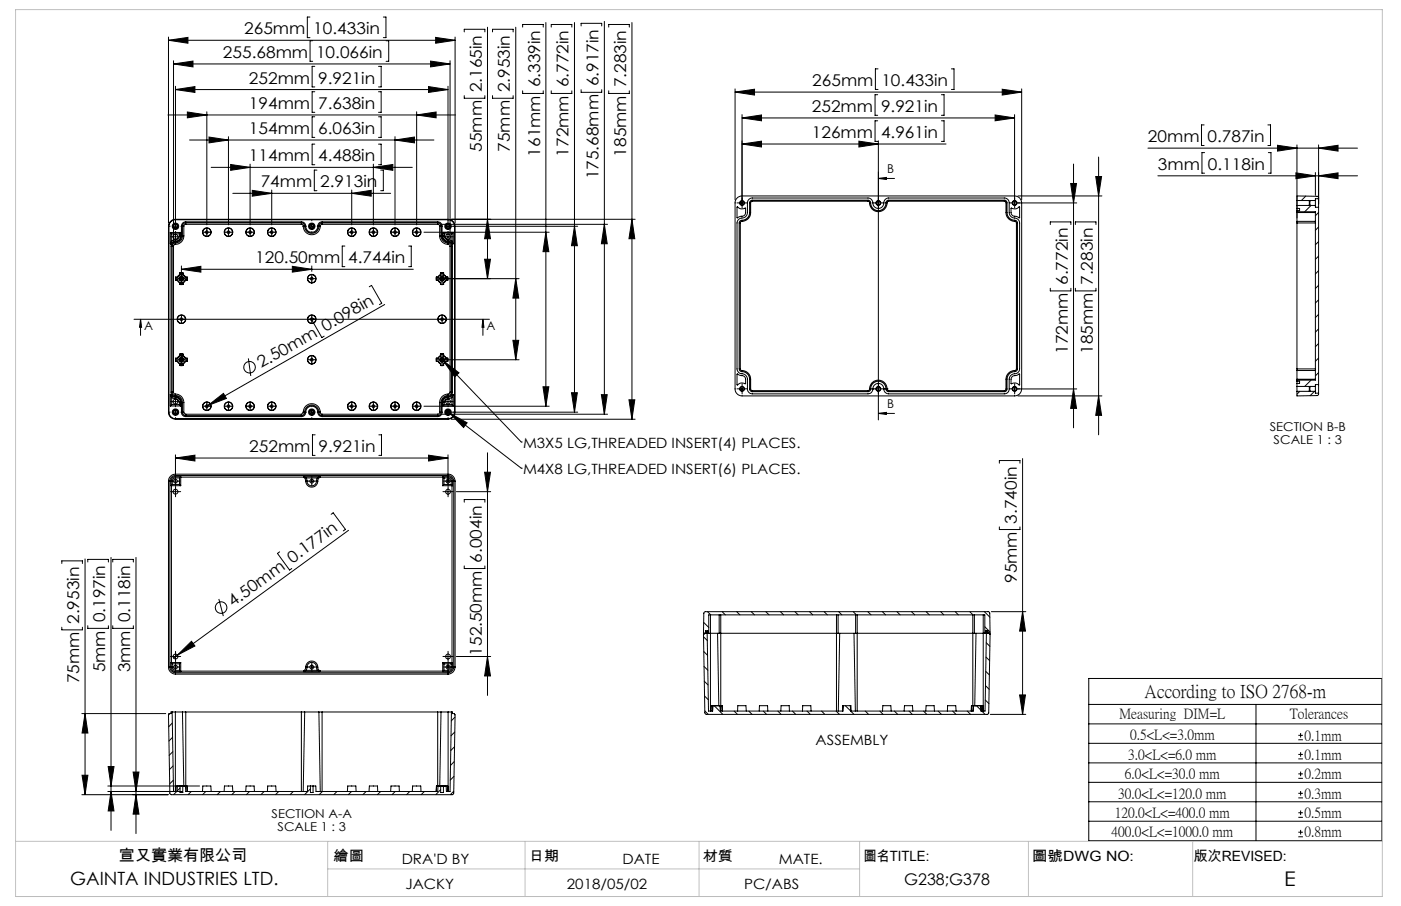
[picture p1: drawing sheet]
<svg xmlns="http://www.w3.org/2000/svg" width="432mm" height="279mm" viewBox="0 0 432 279" stroke-linecap="round" stroke-linejoin="round" font-family="sans-serif">
<g fill="none" stroke="#000" stroke-width=".31">
<path d="M51.9 11.4v57.4M51.9 12.4h88.4M51.9 12.4l6-.9v1.8zM53.5 19.7l6-.9v1.8zM53.5 18.7v56.2M53.5 19.7h85.2M95.5 5.3h-.8v6.3h.8M96.4 12.6h-.8v6.3h.8M118.1 5.3h.9v6.3h-.9M119 12.6h.8v6.3h-.8M132.7 18.8l6 .9-6 .9zM134.3 11.5l6 .9-6 .9z"/>
<path d="M138.7 18.7v56.2M140.3 11.4v57.4M143.1 9.8v-.8h6.3v.8M150.2 8.4v77.5M151.8 9.8v-.8h6.4v.8M159 8.4v102.5M161.1 8.4v-.9h6.3v.9M168.2 6.9v118.4M169.9 8.4v-.9h6.3v.9M177.1 6.9v120.2M179.1 8v-.8h6.4v.8M186.3 6.6v121.1"/>
<path d="M187.6 8.4v-.9h6.4v.9M194.8 6.9v122.4M51.8 35.5h88.6M54.1 27.6l6-.9v1.8zM54.1 26.6v42.2M54.1 27.6h84M57.7 34.5l6 1-6 .8zM63.7 34.5v34.9M97 28.3h-.8v6.3h.8M97 20.5h-.8v6.3h.8M97 36h-.8v6.4h.8M116.7 28.3h.8v6.3h-.8"/>
<path d="M116.7 20.5h.8v6.3h-.8M116.7 36h.8v6.4h-.8M128.4 35.5l6-1v1.8zM128.4 34.5v34.9M132.1 26.7l6 .9-6 .9zM138.1 26.6v42.2M143.1 29.5v.8h6.3v-.8M151.8 29.5v.8h6.4v-.8M161.1 28v.8h6.3v-.8M169.9 28v.8h6.3v-.8M179.1 27.7v.8h6.4v-.8M187.6 28v.8h6.4v-.8"/>
<path d="M226.6 27.4v34.2M226.6 28.4h88.3M226.6 28.4l6-.9v1.8zM228.7 36.4l6-.9v1.8zM228.7 35.3v26.3M228.7 36.4h84M270.5 37.3h-.8v6.3h.8M270.5 29.2h-.8v6.4h.8M270.6 21.2h-.8v6.4h.8M290.2 37.3h.8v6.3h-.8M290.2 29.2h.8v6.4h-.8M293.2 21.2h.8v6.4h-.8"/>
<path d="M306.7 35.5l6 .9-6 .9zM308.9 27.5l6 .9-6 .9zM312.7 35.3v26.3M314.9 27.4v34.2M371.1 38.5h-.8v6.4h.8M390.8 38.5h.8v6.4h-.8M58.4 43.2h75.3M64.4 42.3l6 .9-6 .9zM65.1 51.6h62M70.4 42.2v27.2M71.1 50.7l6 .9-6 .9zM71.8 59.6h48.6"/>
<path d="M77.1 50.6v18.8M77.8 58.7l5.9 .9-5.9 .9zM83.7 58.6v10.8M97 44.5h-.8v6.3h.8M97.7 52.5h-.8v6.3h.8M108.4 59.6l6-.9v1.8zM108.4 58.6v10.8M115.1 51.6l6-.9v1.8zM115.1 50.6v18.8M116.7 44.5h.8v6.3h-.8M117.3 52.5h.8v6.3h-.8M121.7 43.2l6-.9v1.8z"/>
<path d="M121.7 42.2v27.2M228.7 44.4l6-.9v1.8zM228.7 44.4h62.9M264.7 43.5l6 .9-6 .9zM270.7 43.4v86.1M270.7 55h5M270.7 55l2.5-.3v.7zM330 56.6h1.8l-.9 6zM330.9 50.6v81.3M337.7 54.4h1.8l-.9 6zM338.6 48.4v85.7M353.8 45.7h64.6"/>
<path d="M356.9 54.2h61.5M371.3 47.1h-.8v6.3h.8M390.9 47.1h.8v6.3h-.8M393.7 44.8l6 .9-6 .9zM399.4 53.3l6 .9-6 .9zM399.7 44.7v22.5M405.4 53.2v7.1M406.4 54.2l6-.9v1.8zM406.4 45.7l6-.9v1.8zM406.4 44.7v18.2M52.5 75.1l.2 .1M52.5 71.7h3.2"/>
<path d="M52.5 71.7v3.4M52.5 75.1h.1M52.5 71.7l.4 .4M52.6 68.3l.7-.5 .8-.2h84a2.17 2.17 0 0 1 2.2 2.2v57.3a2.17 2.17 0 0 1-2.2 2.2h-84a2.17 2.17 0 0 1-2.2-2.2v-57.3l.2-.9zM52.6 75.1l.1 .1M52.7 68.4l1.4-.6h84a2.05 2.05 0 0 1 2 2v57.3a2.05 2.05 0 0 1-2 2h-84a2.05 2.05 0 0 1-2-2v-57.3zM52.9 74.3l-.3 .8M52.9 72.1h2.4M52.9 72.1v2.2M53.1 76v44.9M53.1 76h.4M53.2 69.8h1.7"/>
<path d="M53.2 73h1.7M53.5 76v44.9M54 74.9a1.02 1.02 0 0 0-.9 1.1M54 75.4l-.4 .2-.1 .4M54 74.4l-.8 .2-.5 .6M54 73.9l-1.1 .4M54 73.9v.5M54 74.9v.5M54.1 68.9v1.7M54.1 72.2v1.7M55.3 72.7a1.21 1.21 0 0 1-1.3 1.2M55.3 72.7h.4"/>
<path d="M55.3 72.1v.6M55.7 72.7a1.57 1.57 0 0 1-1.7 1.7M55.7 71.7v1M55.7 71.7l-.4 .4M56.2 72.7a2.17 2.17 0 0 1-2.2 2.2M56.2 69.7v3M56.2 69.7h.5M56.2 72.7h.5M56.7 72.7a2.57 2.57 0 0 1-2.7 2.7M56.7 69.7v3M57.3 68.7a1.09 1.09 0 0 0-1.1 1M57.3 69.2l-.5 .1-.1 .4"/>
<path d="M57.3 69.2h35.6M57.3 68.7h35.6M57.3 68.7v.5M62.9 71.6h1.7M63.7 70.8v1.7M69.6 71.6h1.7M70.4 70.8v1.7M76.2 71.6h1.7M77.1 70.8v1.7M82.9 71.6h1.7M83.7 70.8v1.7M92.9 68.7a1.09 1.09 0 0 1 1 1"/>
<path d="M92.9 69.2l.4 .1 .2 .4M92.9 68.7v.5M93.5 69.8a2.63 2.63 0 0 0 2.6 2.6 2.63 2.63 0 0 0 2.6-2.6M93.5 69.8h.4M93.5 69.7v.1M93.5 69.7h.4M93.9 69.8a2.19 2.19 0 0 0 2.2 2.2 2.19 2.19 0 0 0 2.2-2.2M93.9 69.7v.1M95.2 69.8h1.7M96.1 68.9v1.7M98.3 69.8h.4M98.3 69.7v.1"/>
<path d="M98.3 69.7h.4M98.7 69.7v.1M99.3 68.7a1.02 1.02 0 0 0-1 1M99.3 69.2l-.4 .1-.2 .4M99.3 69.2h35.6M99.3 68.7h35.6M99.3 68.7v.5M106.3 75.9h-.8v6.3h.8M107.6 71.6h1.7M108.4 70.8v1.7M114.3 71.6h1.6M115.1 70.8v1.7"/>
<path d="M120.9 71.6h1.7M121.7 70.8v1.7M125.9 75.9h.9v6.3h-.9M127.6 71.6h1.7M128.4 70.8v1.7M130.7 71.6h38.6M134.9 68.7a1.02 1.02 0 0 1 1 1M134.9 69.2l.4 .1 .2 .4M134.9 68.7v.5M135.5 72.7a2.57 2.57 0 0 0 2.6 2.7M135.5 69.7h.4M135.5 72.7h.4"/>
<path d="M135.5 69.7v3M135.9 72.7a2.17 2.17 0 0 0 2.2 2.2M135.9 69.7v3M135.9 69.2h51.4M136.5 72.7a1.57 1.57 0 0 0 1.6 1.7M136.5 72.7h.4M136.5 71.7h3.2M136.5 71.7l.4 .4M136.5 71.7v1M136.9 72.7a1.51 1.51 0 0 0 1.8 1.3l.6 .3M136.9 72.1h2.4M136.9 72.1v.6"/>
<path d="M137.3 69.8h1.6M137.3 73h1.6M138.1 68.9v1.7M138.1 72.2v2.2M138.1 74.9a1.09 1.09 0 0 1 1 1.1M138.1 75.4l.4 .1 .2 .5M138.1 74.4l1 .3 .4 .5M138.1 74.9v.5M138.7 76v44.9M138.7 76h.4M139.1 69.8h38.9M139.1 67.6h56.7"/>
<path d="M139.1 76v44.9M139.3 74.3l.3 .8M139.3 72.1v2.2M139.6 75.1h.1M139.6 75.1l-.1 .1M139.7 75.1l-.2 .1M139.7 71.7l-.4 .4M139.7 71.7v3.4M149.4 79.9h1.8l-1 6zM150.2 67.6l1 6h-1.8zM168.2 71.6l1 6h-1.8zM177.1 69.8l.8 6h-1.8z"/>
<path d="M186.3 69.2l.8 6h-1.8zM194.8 67.6l.9 6h-1.8zM227.2 63.8a2.25 2.25 0 0 0 2.6 .4v1.3a1.56 1.56 0 0 1-1.8 1.3l-.8 .3zM227.2 61.1l1.5-.7h84a2.17 2.17 0 0 1 2.2 2.2v57.3a2.17 2.17 0 0 1-2.2 2.2h-84a2.17 2.17 0 0 1-2.1-2.2v-57.3l.1-.8zM227.9 62.6h1.7M228.7 61.8v1.6M268 62.6a2.7 2.7 0 0 0 2.7 2.7 2.7 2.7 0 0 0 2.7-2.7M268 62.5l-.4-.4h-35.8l-.4 .4v3a3.1 3.1 0 0 1-3.1 2.9l-.1 45.5 .2 .3a2.84 2.84 0 0 1 3 2.7v3l.4 .6h35.8l.4-.6M268 62.5v.1M268.4 62.5a.84 .84 0 0 0-.9-.8h-35.6a.84 .84 0 0 0-.9 .8v3a2.66 2.66 0 0 1-2.8 2.6l-.4 .7v45a.99 .99 0 0 0 1.3 .9l1.2 .6 .6 .8 .1 3.8a.84 .84 0 0 0 .9 .9h35.6a.84 .84 0 0 0 .9-.9M268.4 62.6a2.35 2.35 0 0 0 2.3 2.4 2.35 2.35 0 0 0 2.4-2.4M268.4 62.5v.1"/>
<path d="M269 62.6a1.69 1.69 0 0 0 1.7 1.7 1.69 1.69 0 0 0 1.7-1.7M269 62.5a1.51 1.51 0 0 0-1.5-1.4h-35.6a1.51 1.51 0 0 0-1.5 1.4v3a2 2 0 0 1-2.3 1.9l-.7 .5-.2 .9v45a1.85 1.85 0 0 0 2.1 1.6l.8 .6 .2 .6 .1 3.3a1.51 1.51 0 0 0 1.5 1.6h35.6a1.51 1.51 0 0 0 1.5-1.6M269 62.5v.1M269.9 62.6h1.6M272.4 62.5a1.45 1.45 0 0 1 1.5-1.4h35.6a1.45 1.45 0 0 1 1.5 1.4v3a2 2 0 0 0 2.3 1.9l.7 .5 .3 .9v45a1.85 1.85 0 0 1-2.2 1.6l-.8 .6-.2 .6-.1 3.3a1.45 1.45 0 0 1-1.5 1.6h-35.6a1.45 1.45 0 0 1-1.5-1.6M272.4 62.5v.1M273.1 62.5a.84 .84 0 0 1 .8-.8h35.6a.84 .84 0 0 1 .9 .8v3a2.66 2.66 0 0 0 2.8 2.6l.4 .5v45.2a.99 .99 0 0 1-1.3 .9l-1.2 .6-.5 .8-.2 3.8a.84 .84 0 0 1-.9 .9h-35.6a.84 .84 0 0 1-.8-.9M273.1 62.5v.1M273.4 62.5l.4-.4h35.8l.5 .4v3a3.1 3.1 0 0 0 3 2.9l.2 .4v45l-.3 .4a2.84 2.84 0 0 0-2.9 2.7v3.2l-.5 .4h-35.8l-.4-.6M273.4 62.5v.1M311.6 64.2a2.26 2.26 0 0 0 2.7-.4v3.4l-1.2-.5a1.23 1.23 0 0 1-1.5-1.2zM311.9 62.6h1.6"/>
<path d="M312.7 61.8v1.6M313.7 62.6h18.2M313.7 60.4h25.9M323.7 69.3v-.9h6.4v.9M331.4 69.3v-.9h6.4v.9M399.7 60.4l6.3 .1 .4 .4-.2 .4M399.7 64.3h.8v.6h-.8zM399.7 68.3v.5M399.7 65.3h5.7v51.9h-5.7M399.7 68.8v45M399.7 68.8h5.7M399.7 68.3h5.7"/>
<path d="M402.4 60.5l-1.3 1.3M403.5 62v1.2M403.5 62l-3.8-.2v1.6l3.8-.2M403.5 63.2h.2M403.5 62h.2M403.7 62v1.2M403.7 63.2l1.7 .2M404.1 63.4l-2 1.9M405.4 61.8v1.6M405.4 61.8v-.5h1v2.6M405.4 65.5h-5.7v2.8M405.4 63.4v.5h1"/>
<path d="M405.4 61.8l-1.7 .2M406.4 63.9v54.7M406.4 65.5l-1 1M406.4 70l-1 1M406.4 74.5l-1 1M406.4 79l-1 1M41.3 98.5h109.5M43.3 98.5l.3 2.4h-.6zM43.3 98.5v4.9M54.2 85.4v1M54.2 85.4h.5M54.2 86.4h.5"/>
<path d="M54.2 85.4v.1M54.2 85.5v.9M54.2 86.4h.6M54.2 85.5h.6M54.2 86.4h.1M54.7 86.4l.7 .8M54.7 85.4l.1 .1M54.8 86.4l.7 .7M54.8 86.4h-.1M55.1 85.9h1.7M55.4 84.7l-.7 .7M55.4 87.7h1"/>
<path d="M55.4 84.2h1M55.4 84.7l.1 .1M55.4 84.2v.5M55.4 87.2v.5M55.4 84.2h.1M55.5 84.8l-.7 .7M55.5 84.2h.8M55.5 87.6h.8M55.5 84.2v.6M55.5 87.1v.5M55.5 87.1l-.1 .1M55.5 87.6l-.1 .1"/>
<path d="M55.9 83l6-.9v1.8zM55.9 85.1v1.7M55.9 97.6v1.7M55.9 82v2.9M55.9 83h71.5M56.3 84.8l.8 .7M56.3 84.2v.6M56.3 87.1v.5M56.3 87.1l.1 .1M56.3 87.6l.1 .1M56.4 84.7l.7 .7M56.4 84.2v.5"/>
<path d="M56.4 87.2v.5M56.4 84.7l-.1 .1M56.4 84.2h-.1M57.1 86.4l-.8 .7M57.1 86.4h.5M57.1 85.5h.5M57.1 86.4h.1M57.1 86.4l-.7 .8M57.1 85.4v.1M57.1 85.4h.6M57.1 86.4h.6M57.6 85.5v.9"/>
<path d="M57.6 86.4h.1M57.7 85.4v1M57.7 85.4l-.1 .1M90.1 82.1l6 .9-6 .9zM95.2 85.9h1.7M96.1 82v1.7M96.1 85.1v1.7M96.1 97.6v1.7M96.8 98.2l-.7 .4 3.1 5.5 .7-.4M113.8 88.4l.7-.4 3.2 5.5-.8 .4M118.6 93.9l-54.5 31.2M134.5 85.4v1"/>
<path d="M134.5 85.4h.5M134.5 85.4v.1M134.5 86.4h.5M134.5 85.5v.9M134.5 86.4h.6M134.5 85.5h.6M134.5 86.4h.1M135 86.4l.7 .8M135 85.4l.1 .1M135.1 86.4l.8 .7M135.1 86.4h-.1M135.4 85.9h1.7"/>
<path d="M135.7 87.7h1M135.7 84.7l-.7 .7M135.7 84.2h1M135.7 84.2v.5M135.7 87.2v.5M135.7 84.7l.2 .1M135.7 84.2h.2M135.9 84.8l-.8 .7M135.9 84.2h.8M135.9 87.6h.8M135.9 84.2v.6M135.9 87.1v.5"/>
<path d="M135.9 87.6l-.2 .1M135.9 87.1l-.2 .1M136.2 85.1v1.7M136.2 97.6v1.7M136.7 84.8l.7 .7M136.7 84.2v.6M136.7 87.1v.5M136.7 87.6v.1M136.7 87.1v.1M136.7 84.7l.8 .7M136.7 84.2v.5M136.7 87.2v.5"/>
<path d="M136.7 84.7v.1M136.7 84.2h.1M137.3 85.9h22.7M137.4 86.4l-.7 .7M137.4 86.4h.5M137.4 85.5h.5M137.4 86.4h.1M137.5 86.4l-.8 .8M137.5 85.4h.5M137.5 86.4h.5M137.5 85.4l-.1 .1M137.9 85.5v.9"/>
<path d="M137.9 86.4h.1M138 85.4v1M138 85.4l-.1 .1M148.8 98.5l.4 2.4h-.6zM148.8 98.5v4.9M159 85.9l.9 6h-1.8zM323.7 88.9v.8h6.4v-.8M331.4 88.9v.8h6.4v-.8M406.4 83.5l-1 1M406.4 88l-1 1M406.4 92.5l-1 1M406.4 96.9l-1 1"/>
<path d="M54.2 110.5v.9M54.2 110.5h.6M54.2 111.4h.5M54.2 111.4h.6M54.2 111.4h.1M54.7 111.4l.7 .8M54.8 111.4l.7 .7M54.8 111.4h-.1M55.1 110.9h1.7M55.4 109.7l-.4 .3-.2 .5M55.4 112.7h1M55.4 109.2h1"/>
<path d="M55.4 109.7l.1 .1M55.4 109.2v.5M55.4 112.2v.5M55.4 109.2l.1 .1M55.5 109.8l-.7 .7M55.5 109.3h.8M55.5 112.6h.8M55.5 109.3v.5M55.5 112.1v.5M55.5 112.1l-.1 .1M55.5 112.6l-.1 .1M55.9 110.1v1.7"/>
<path d="M56.3 109.8l.8 .7M56.3 109.3v.5M56.3 112.1v.5M56.3 112.1l.1 .1M56.3 112.6l.1 .1M56.4 109.7l.6 .5 .1 .3M56.4 109.2v.5M56.4 112.2v.5M56.4 109.7l-.1 .1M56.4 109.2l-.1 .1M57.1 111.4l-.8 .7M57.1 111.4h.5"/>
<path d="M57.1 111.4h.1M57.1 111.4l-.7 .8M57.1 111.4h.6M57.6 111.4h.1M57.7 110.5l-.1 .9M57.7 110.5v.9M57.7 110.5h-.6M76.6 110.5l.7 5.5M95.2 110.9h1.7M96.1 110.1v1.7M134.5 110.5v.9M134.5 110.5h.6"/>
<path d="M134.5 111.4h.5M134.5 111.4h.6M134.5 111.4h.1M135 111.4l.7 .8M135.1 111.4l.8 .7M135.1 111.4h-.1M135.4 110.9h1.7M135.7 109.7l-.5 .4-.1 .4M135.7 112.7h1M135.7 109.2h1M135.7 109.2v.5M135.7 112.2v.5"/>
<path d="M135.7 109.7l.2 .1M135.7 109.2l.2 .1M135.9 109.8l-.8 .7M135.9 109.3h.8M135.9 112.6h.8M135.9 109.3v.5M135.9 112.1v.5M135.9 112.1l-.2 .1M135.9 112.6l-.2 .1M136.2 110.1v1.7M136.6 111.3l24.1 25M136.6 111.3l4.9 3.7-1.3 1.2z"/>
<path d="M136.7 109.8l.7 .7M136.7 109.3v.5M136.7 112.1v.5M136.7 112.1v.1M136.7 112.6v.1M136.7 109.7l.8 .8M136.7 109.2v.5M136.7 112.2v.5M136.7 109.7v.1M136.7 109.2v.1M137.3 110.9h22.7M137.4 111.4l-.7 .7"/>
<path d="M137.4 111.4h.5M137.4 111.4h.1M137.5 111.4l-.8 .8M137.5 111.4h.5M137.5 110.5h-.1M137.9 111.4h.1M138 110.5l-.1 .9M138 110.5v.9M138 110.5h-.6M158.1 105h1.8l-.9 5.9zM167.4 119.3h1.8l-1 6zM227.2 115.3l1.1 .5a1.22 1.22 0 0 1 1.5 1.1l-.1 1.5a2.06 2.06 0 0 0-2.5 .3z"/>
<path d="M227.9 119.9h1.7M228.7 119.1v1.7M268 119.9h.1M268 119.9a2.7 2.7 0 0 1 2.7-2.7 2.7 2.7 0 0 1 2.7 2.7M268.4 119.9a2.35 2.35 0 0 1 2.3-2.3 2.35 2.35 0 0 1 2.4 2.3M268.4 119.9h.1M269 119.9a1.69 1.69 0 0 1 1.7-1.7 1.69 1.69 0 0 1 1.7 1.7M269 119.9h.1M269.9 119.9h1.6M272.4 119.9h.1M273.1 119.9h.1M273.4 119.9h.1"/>
<path d="M311.9 119.9h1.6M312 116.2l2.3-.8v3.3a2.49 2.49 0 0 0-2.7-.4v-1.6zM312.7 119.1v1.7M313.7 119.9h18.2M330.9 119.9l.9 6h-1.8zM399.7 119.2v1.5M399.7 117.6v.7M399.7 114.3v2.6M399.7 113.8v.5M399.7 116.9v.7M399.7 118.3v.9M399.7 117.6h.8v.7h-.8"/>
<path d="M399.7 119.2l3.8 .1M399.7 116.9h5.7M399.7 114.3h5.7M399.7 113.8h5.7M403.5 119.3v1.2M403.5 119.3h.2M403.7 119.3v1.2M404.1 117.2l-2 2M405.4 119.2v1.5M405.4 119.2l-1.7 .1M406.4 118.6v2.6M406.4 118.6h-1v.6"/>
<path d="M406.4 101.4l-1 1M406.4 105.9l-1 1M406.4 110.4l-1 1M406.4 114.9l-1 1M52.5 125.2h3.2M52.5 121.7v3.5M52.5 121.7h.1M52.6 121.7l.3 .9M52.7 121.7a1.45 1.45 0 0 0 1.3 .8M52.7 121.7h-.2M52.7 121.7h-.1M52.9 122.6l1.1 .3"/>
<path d="M52.9 124.8l-.4 .4M52.9 124.8h2.4M52.9 122.6v2.2M53.1 120.9a.97 .97 0 0 0 .9 1.1M53.1 120.9h.4M53.2 127.1h1.7M53.2 123.9h1.7M53.5 120.9l.1 .4 .4 .2M54 122a2.17 2.17 0 0 1 2.2 2.1M54 121.5a2.57 2.57 0 0 1 2.7 2.6M54 122.5a1.57 1.57 0 0 1 1.7 1.6M54 122.9a1.21 1.21 0 0 1 1.3 1.2"/>
<path d="M54 121.5v.5M54 122.5v.4M54.1 123v1.7M54.1 126.3v1.7M55.3 124.1h.4M55.3 124.8l.4 .4M55.3 124.1v.7M55.7 124.1v1.1M56.2 127.1a1.09 1.09 0 0 0 1.1 1.1M56.2 127.1h.5M56.2 124.1v3M56.2 124.1h.5"/>
<path d="M56.7 127.1l.1 .5 .5 .1M56.7 124.1v3M57.3 127.7h35.6M57.3 128.2h35.6M57.3 127.7v.5M62.9 125.3h1.7M63.7 124.5v1.6M64.1 125.1l-.7 .4M64.1 125.1l4.8-3.8 .9 1.6zM69.6 125.3h1.7M70.4 124.5v1.6M76.2 125.3h1.7"/>
<path d="M77.1 124.5v1.6M82.9 125.3h1.7M83.7 124.5v1.6M92.9 127.7v.5M93.5 127.1a2.63 2.63 0 0 1 2.6-2.6 2.63 2.63 0 0 1 2.6 2.6M93.5 127.1l-.2 .5-.4 .1M93.5 127.1h.4M93.5 127.1h.1M93.9 127.1a1.09 1.09 0 0 1-1 1.1M93.9 127.1a2.19 2.19 0 0 1 2.2-2.2 2.19 2.19 0 0 1 2.2 2.2M93.9 127.1h.1M94.2 127.1a1.33 1.33 0 0 1-1.3 1.4h-35.6a1.33 1.33 0 0 1-1.4-1.4v-3a2.09 2.09 0 0 0-2.3-1.9l-.6-.5-.3-.8v-44.9a1.69 1.69 0 0 1 2.1-1.5l.8-.7 .3-.7v-3.4a1.33 1.33 0 0 1 1.4-1.3h35.6a1.46 1.46 0 0 1 1.4 1.8 1.88 1.88 0 0 0 2.1 1.4 1.88 1.88 0 0 0 1.6-2.1l.3-.7 1-.4h35.6a1.33 1.33 0 0 1 1.3 1.3v3a2.16 2.16 0 0 0 2.4 2l.6 .5 .3 .8v44.9a1.69 1.69 0 0 1-2.1 1.5l-.8 .7-.3 .7-.1 3.3a1.33 1.33 0 0 1-1.3 1.4h-35.6a1.33 1.33 0 0 1-1.4-1.4"/>
<path d="M94.2 127.1a1.85 1.85 0 0 1 1.9-1.8 1.85 1.85 0 0 1 1.8 1.8M94.2 127.1h.1M95.2 127.1h1.7M96.1 126.3v1.7M97.1 134.1h-.8v6.3h.8M97.9 127.1h.1M98.3 127.1a1.02 1.02 0 0 0 1 1.1M98.3 127.1h.4M98.3 127.1h.1M98.7 127.1l.2 .5 .4 .1M98.7 127.1h.1M99.3 127.7h35.6"/>
<path d="M99.3 128.2h35.6M99.3 127.7v.5M107.6 125.3h1.7M108.4 124.5v1.6M114.3 125.3h1.6M115.1 124.5v1.6M116.8 134.1h.8v6.3h-.8M120.9 125.3h1.7M121.7 124.5v1.6M127.6 125.3h1.7M128.4 124.5v1.6M130.7 125.3h38.6"/>
<path d="M134.9 127.7v.5M135.5 127.1l-.2 .5-.4 .1M135.5 127.1h.4M135.5 124.1h.4M135.5 124.1v3M135.9 127.1a1.02 1.02 0 0 1-1 1.1M135.9 124.1v3M135.9 127.7h51.4M136.5 124.1h.4M136.5 124.1v1.1M136.5 125.2h3.2M136.9 124.1v.7"/>
<path d="M136.9 124.8h2.4M136.9 124.8l-.4 .4M137.3 127.1h1.6M137.3 123.9h1.6M138.1 126.3v1.7M138.1 122a2.17 2.17 0 0 0-2.2 2.1M138.1 121.5a2.57 2.57 0 0 0-2.6 2.6M138.1 122.5a1.57 1.57 0 0 0-1.6 1.6M138.1 121.5v.5M138.1 122.5v2.2M138.7 127.5l22 16.9M138.7 127.5l5.3 2.9-1.1 1.4z"/>
<path d="M138.7 120.9l-.1 .4-.5 .2M138.7 120.9h.4M139.1 127.1h38.9M139.1 129.3h56.7M139.1 120.9a1.02 1.02 0 0 1-1 1.1M139.3 122.6l-.9 .3a1.27 1.27 0 0 0-1.5 1.2M139.3 124.8l.4 .4M139.3 122.6v2.2M139.5 121.7h.2M139.5 121.7a1.45 1.45 0 0 1-1.4 .8M139.5 121.7h.1M139.6 121.7l-.3 .9"/>
<path d="M139.6 121.7h.1M139.7 121.7v3.5M150.2 139.6v74.9M160.7 136.3h.1M176.1 121.1h1.8l-.8 6zM185.3 121.7h1.8l-.8 6zM193.9 123.3h1.8l-.9 6zM270.7 127.5h5M270.7 127.5l2.5-.3v.6zM313.7 122.1h25.9M338.6 122.1l.9 6h-1.8zM399.7 120.7v1.4l6.3-.1 .3-.2 .1-.6"/>
<path d="M400.6 120.7l-.9 .9M403.5 120.5h.2M403.5 120.5l-3.8 .2M403.7 120.5l1.7 .2M405.1 120.7l-1.3 1.3M405.4 120.7v.5h1M51.9 148.4a2.17 2.17 0 0 1 2.2-2.2h84a2.17 2.17 0 0 1 2.2 2.2M51.9 148.4h.5M51.9 148.4v57.3M52.4 148.4h.3M52.4 148.4v57.3M52.7 149.8h.1"/>
<path d="M52.7 148.4h.4M52.7 148.4v1.4M52.8 149.8h2.9M52.8 149.8v54.5M53.1 148.4v1M53.1 149.4l-.4 .4M53.1 149.4h2.2M53.2 148.4h1.7M53.2 151.6h1.7M54.1 140.3v8.9M54.1 141.3h84M54.1 150.8v1.7"/>
<path d="M54.1 141.3l6-.9v1.8zM54.1 146.6v.4M54.1 147a1.33 1.33 0 0 0-1.4 1.4M54.1 146.6a1.69 1.69 0 0 0-1.7 1.8M54.1 147h1.6M54.1 146.6h84M55.3 147.4h-1.2a.96 .96 0 0 0-1 1M55.3 149.4l.4 .4M55.3 147.4v2M55.7 147v.1M55.7 147l-.4 .4M55.7 147.1v2.7"/>
<path d="M55.7 147.1h37.8M93.6 147.2h.1M93.6 147.2l.5 .5 .1 .6M93.6 147l-.1 .1M93.6 147.1l.7 .3M93.6 147h5M93.6 147v.1M93.6 147.1v.1M94.2 148.4a1.85 1.85 0 0 0 1.9 1.8 1.85 1.85 0 0 0 1.8-1.8M94.2 148.4h.4M94.2 148.3v.1M94.2 148.3h.4"/>
<path d="M94.3 147.4l.3 .9M94.3 147.4h3.5M94.6 148.4a1.46 1.46 0 0 0 1.5 1.4 1.46 1.46 0 0 0 1.4-1.4M94.6 148.3v.1M95.2 148.4h1.7M96.1 147.6v1.6M97.5 148.4h.4M97.5 148.3h.4M97.5 148.3v.1M97.8 147.4l-.3 .9M97.9 148.3v.1M98.6 147.1l-.8 .3"/>
<path d="M98.6 147v.1M98.6 147.1v.1M98.6 147.2l-.5 .5-.2 .6M98.6 147.1h.1M98.6 147.1h37.9M102.1 158.6l.6-.4 3.8 5.1-.7 .4M132.1 140.4l6 .9-6 .9zM136.5 147v.1M136.5 147.1v2.7M136.5 149.8h2.8M136.5 147l.3 .4M136.5 147h1.6"/>
<path d="M136.8 147.4h1.3a.96 .96 0 0 1 1 1M136.8 149.4h2.3M136.8 147.4v2M136.8 149.4l-.3 .4M137.3 148.4h1.6M137.3 151.6h1.6M138.1 140.3v8.9M138.1 150.8v1.7M138.1 146.6v.4M138.1 147a1.33 1.33 0 0 1 1.4 1.4M138.1 146.6a1.75 1.75 0 0 1 1.7 1.8M139.1 148.4h.4"/>
<path d="M139.1 149.4l.4 .4M139.1 148.4v1M139.3 149.8h.2M139.3 149.8v54.5M139.5 148.4h.3M139.5 148.4v1.4M139.8 148.4h.5M139.8 148.4v57.3M140.3 148.4v57.3M140.7 151.6h10.5M143.1 154.9v-.8h6.3v.8M149.4 145.6h1.8l-1 6z"/>
<path d="M160.7 144.4h.1M308 142.8v-.8h6.4v.8M315.2 141.4v78.9M19 173.8v-.8h6.4v.8M26.2 172.4v72.7M27.1 173.3v-.8h6.3v.8M34.2 171.9v84.2M34.7 173.3v-.8h6.4v.8M41.9 171.9v85.2M86.2 170.2l-.7 .5 3.8 5.1 .6-.5M107.4 163.5l-52.7 38.5M143.1 174.5v.8h6.3v-.8"/>
<path d="M308 162.5v.8h6.4v-.8M19 193.4v.8h6.4v-.8M27.1 193v.8h6.3v-.8M34.7 193v.8h6.4v-.8M67.5 184.7l1.3 5.3M216.9 196.4l1.1 1.2M216.9 191.9l1.5 1.6M217 195.3v.3h-.2l.4 24.2 .5 .5h86.7l.3-.4 .3-24.6M217.5 195.3v-.8h.6v.8h.3M217.9 194.8l.5 24.5h1.2l.1-1.7M217.9 194.8h.2M217.9 194.8h-.3v.5h-.8l.1-6.2 .4-.5h87.4l.3 .4 .2 6.3h-.8v-.5h-.4"/>
<path d="M218.1 188.6l1 1M218.4 195.3h3.3M218.4 195.3v-5.7h85.1v5.7M219 189.6v29.7l.1-1.7M221.2 195.3l.3 22.3M221.7 195.3h36.6M221.7 189.6v5.7M222.1 189.6v28M222.6 188.6l1 1M227 188.6l1 1M231.5 188.6l1.1 1M236 188.6l1 1"/>
<path d="M240.5 188.6l1 1M245 188.6l1 1M249.5 188.6l1 1M254 188.6l1 1M257.8 189.6v29.7M258.3 195.3h5.4M258.3 189.6v5.7M258.5 188.6l1 1M258.8 195.3l-.4 24M263 188.6l.9 1M263.2 195.3l.4 24M263.7 195.3h36.6"/>
<path d="M263.7 189.6v5.7M264.2 189.6v29.7M267.4 188.6l1.1 1M272 188.6l.9 1M276.4 188.6l1 1M280.9 188.6l1 1M285.4 188.6l1 1M289.9 188.6l1 1M294.4 188.6l1 1M298.9 188.6l1 1M299.8 189.6v28M300.3 195.3h3.2"/>
<path d="M300.3 189.6v5.7M300.8 195.3l-.4 22.3M303 189.6v29.7M303.4 188.6l1.7 1.7M303.5 193.3l1.7 1.6M303.5 195.3h.4v-.8h.7v.8M303.9 194.8h.1M304 198.2l1.1 1.1M304 194.8l-.4 24.5h-1.3l-.1-1.7M305.5 188.6h10.7M315.2 188.6l.9 6h-1.8zM51.9 205.7a2.17 2.17 0 0 0 2.2 2.2"/>
<path d="M51.9 205.7h.5M52.4 205.7h.3M52.4 205.7a1.75 1.75 0 0 0 1.7 1.8M52.7 204.3h.1M52.7 205.7a1.39 1.39 0 0 0 1.4 1.4M52.7 205.7h.4M52.7 204.3v1.4M52.7 204.3l.4 .4M52.8 204.3h2.9M53.1 219.6h-.4v.5h-.6l-.2 .3 .5 24.3 .3 .4h86.7l.4-.5 .5-24.2h-.2v-.3h-.6v-.5h-.4M53.1 219.6h.9M53.1 219.6l.4 24.5"/>
<path d="M53.1 205.7a1.02 1.02 0 0 0 1 1M53.1 204.7v1M53.1 204.7h2.2M53.2 205.7h1.7M53.2 202.5h1.7M54 219.6h2.2M54 219.6v24.5M54.1 201.6v1.7M54.1 204.9v1.7M54.1 207.1v.4M54.1 206.7v.4M54.1 207.5v.4"/>
<path d="M54.1 207.1h1.6M54.1 207.5h84M54.1 206.7h1.2M54.1 207.9h84M54.7 202l4.3-4.2 1.1 1.4zM54.7 202l-1.2 .9M55.3 204.7v2M55.3 206.7l.4 .4M55.7 207v.1M55.7 204.3v2.7M55.7 207h37.8M55.7 204.3l-.4 .4"/>
<path d="M56.2 219.6h1.1M56.2 219.6l.5 22.8M57.3 219.6v22.8M57.3 219.6h35.6M92.9 219.6h1M92.9 219.6v24.5M93.5 207l.1 .1M93.6 206.9l-.1 .1M93.6 206.9v.1M93.6 207v.1M93.6 207.1h5M93.9 219.6h4.4"/>
<path d="M93.9 219.6l-.4 24.5M94.2 205.7a1.85 1.85 0 0 1 1.9-1.8 1.85 1.85 0 0 1 1.8 1.8M94.2 205.7l-.1 .7-.5 .5M94.2 205.7h.4M94.2 205.7h.1M94.3 206.7l-.7 .3M94.3 206.7h3.5M94.6 205.7l-.3 1M94.6 205.7a1.46 1.46 0 0 1 1.5-1.5 1.46 1.46 0 0 1 1.4 1.5M94.6 205.7h.1M95.2 205.7h1.7M96.1 204.9v1.7"/>
<path d="M97.5 205.7l.3 1M97.5 205.7h.4M97.5 205.7h.1M97.8 206.7l.8 .3M97.9 205.7l.2 .7 .5 .5M97.9 205.7h.1M98.3 219.6h1M98.3 219.6l.4 24.5M98.6 207v.1M98.6 206.9v.1M98.6 207h37.9M99.3 219.6v24.5"/>
<path d="M99.3 219.6h35.6M134.9 219.6h1M134.9 219.6v22.8M135.9 219.6h2.2M135.9 219.6l-.4 22.8M136.5 207v.1M136.5 204.3v2.7M136.5 204.3h2.8M136.5 204.3l.3 .4M136.5 207.1h1.6M136.8 204.7v2M136.8 204.7h2.3"/>
<path d="M136.8 206.7l-.3 .4M136.8 206.7h1.3M137.3 205.7h1.6M137.3 202.5h1.6M138.1 201.6v1.7M138.1 204.9v1.7M138.1 207.1v.4M138.1 206.7v.4M138.1 207.5v.4M138.1 219.6v24.5l-.2-1.7M138.1 219.6h1M139.1 205.7a1.02 1.02 0 0 1-1 1"/>
<path d="M139.1 205.7h.4M139.1 204.7v1M139.1 219.6l-.4 24.5h-1.1l-.1-1.7M139.3 204.3h.2M139.5 205.7h.3M139.5 205.7a1.39 1.39 0 0 1-1.4 1.4M139.5 204.3v1.4M139.5 204.3l-.4 .4M139.8 205.7a1.81 1.81 0 0 1-1.7 1.8M139.8 205.7h.5M140.3 205.7a2.17 2.17 0 0 1-2.2 2.2M140.7 202.5h10.5"/>
<path d="M150.2 202.5l1 6h-1.8zM216.9 200.9l1.2 1.2M217 205.5l1.2 1.2M217.1 210.1l1.1 1.1M217.2 214.7l1.1 1.1M217.2 219.3l1.1 1M219.1 217.6h.5M219.1 217.6v1.7M219.6 217.6h.1M219.6 217.6l-.1 1.7M219.7 217.6h2.2M220 217.6h.1"/>
<path d="M220 217.6h1.6M220.1 217.6l2.7 2.7M221.6 217.6h.1M221.9 217.6l.1 1.7h37.8l.1-1.7M221.9 217.6h.2M222.1 217.6v1.7M222.1 217.6h.4M222.5 217.6l.2 1.7M222.5 217.6l.1 1.7M226.3 219.3l1 1M227.3 219.3l.1-1.7h2.5l.1 1.7M230.8 219.3l1 1"/>
<path d="M234 219.3l.1-1.7h2.5v1.7M235.3 219.3l1 1M239.7 219.3l1 1M240.7 219.3v-1.7h2.5l.1 1.7M244.2 219.3l1.1 1M247.3 219.3l.1-1.7h2.5l.1 1.7M248.7 219.3l1 1M253.2 219.3l1 1M257.7 219.3l1 1M259.9 217.6h-.1l-.2 1.7M259.9 217.6h2.2M260.5 217.6l1.7 1.7"/>
<path d="M262.1 217.6l.1 1.7M262.1 217.6h.2v1.7M262.2 219.3l1 1M266.7 219.3l1 1M271.2 219.3l1 1M272 219.3l.1-1.7h2.5l.1 1.7M275.7 219.3l1 1M278.7 219.3l.1-1.7h2.4l.1 1.7M280.2 219.3l1 1M284.7 219.3l.9 1M285.3 219.3l.1-1.7h2.5l.1 1.7M289.1 219.3l1.1 1"/>
<path d="M292 219.3l.1-1.7h2.5l.1 1.7M293.6 219.3l1 1M298.1 219.3l1 1M299.5 217.6l-.2 1.7M299.5 217.6h.4M299.5 217.6l-.1 1.7M299.9 217.6h.2M299.9 217.6l-.1 1.7M300.1 217.6l-.1 1.7h-37.8M300.1 217.6h2.1M300.4 217.6h.1M300.4 217.6h1.5"/>
<path d="M301 217.6l1.3 1.4M301.9 217.6h.1M302.2 217.6h.2M302.4 217.6l.1 1.7M302.4 217.6h.5M302.6 219.3l1 1M302.9 217.6h.1M302.9 217.6v1.7M302.9 217.6l.1 1.7M303.7 215.9l1.1 1.1M303.7 211.5l1.2 1.1M303.8 207l1.1 1.1"/>
<path d="M303.9 202.6l1.1 1.1M314.3 214.3h1.8l-.9 6zM335.6 209.2h90.3v50.1h-90.3zM335.6 217.2h90.3M387.1 217.2v42.1M25.2 220.1h25.9M25.3 239.1h1.8l-.9 6zM26.2 220.1l.9 6h-1.8zM33.3 236.4h1.8l-.9 6zM41 238.1h1.8l-.9 6zM53.1 223l-1.1 1.1M53.2 227.4l-1.1 1.1"/>
<path d="M53.3 231.8l-1.2 1.1M53.3 236.2l-1.1 1.1M139.9 239.4l-1.2 1.2M140 234.9l-1.1 1.1M140.1 230.3l-1.2 1.2M140.2 225.7l-1.2 1.2M140.2 221.2l-1.1 1.1M305.2 220.3h11M335.6 223.2h90.3M335.6 229.2h90.3M335.6 235.3h90.3M400.2 228.1h1.4"/>
<path d="M400.2 226.8h1.4M400.2 234h1.4M400.2 232.7h1.4M400.2 238.7h1.4M400.9 226.1v1.4M400.9 232v1.4M400.9 237.9v1.5M25.2 245.1h26.6M33.2 244.1h23.1M33.2 242.4h28.3M34.2 244.1l.9 6h-1.8zM41.9 245.1l.9 6h-1.8z"/>
<path d="M53.4 240.6l-1.1 1.2M54.2 242.4l-.1 1.7M54.2 242.4v1.7M54.5 244.1l-1 1M54.7 242.4l-.1 1.7M55.1 242.4h.1M55.1 242.4h1.6M55.5 243l-.9 .9M55.5 242.4h.8v2h-.8zM56.7 242.4h.1M57.2 242.4l.1 1.7h37.5v-1.7h.9M57.6 242.4l.1 1.7z"/>
<path d="M58.9 244.1l-.9 1M62.4 244.1l.1-1.7h2.5l.1 1.7M63.4 244.1l-1 1M67.9 244.1l-1 1M69.1 244.1l.1-1.7h2.4l.2 1.7M72.4 244.1l-1 1M75.7 244.1l.1-1.7h2.5l.1 1.7M76.9 244.1l-1 1M81.4 244.1l-1 1M82.4 244.1l.1-1.7h2.5l.1 1.7M85.9 244.1l-1 1M90.4 244.1l-1 1"/>
<path d="M95.7 243.3l-1.8 1.8M95.7 242.4h.8M95.7 242.4v2h.8v-2M96.5 242.4h.8l.1 1.7h37.5l.1-1.7M96.6 242.4l-.1 .1M99.4 244.1l-1 1M103.9 244.1l-1 1M107.1 244.1l.1-1.7h2.5v1.7M108.3 244.1l-.9 1M112.9 244.1l-1.1 1M113.7 244.1l.1-1.7h2.5l.1 1.7M117.3 244.1l-1 1"/>
<path d="M120.4 244.1l.1-1.7h2.5l.1 1.7M121.8 244.1l-1 1M126.3 244.1l-1 1M127.1 244.1l.1-1.7h2.5l.1 1.7M130.8 244.1l-1 1M134.5 242.4h.1M134.5 242.4l-.1 1.7M134.5 242.4h1.3M134.5 242.4v1.7M135.5 242.4h.1M135.5 242.4h1.5M135.8 242.4h.9"/>
<path d="M135.8 242.4v2h.9v-2M135.8 243.5l-1.5 1.6M136.7 242.4h1.2M136.9 242.4l-.2 .3M137 242.4h.1M137.9 242.4l.1 1.7M139.8 244l-1 1.1M335.6 241.3h90.3M335.6 247.3h90.3M335.6 253.3h90.3M400.2 240h1.4M400.2 246.1h1.4"/>
<path d="M400.2 244.7h1.4M400.2 252.1h1.4M400.2 250.6h1.4M400.2 258.1h1.4M400.2 256.6h1.4M400.9 243.9v1.5M400.9 249.9v1.5M400.9 255.9v1.5"/>
<circle cx="54.1" cy="69.8" r=".59"/>
<circle cx="54.1" cy="69.8" r=".69"/>
<circle cx="54.1" cy="69.8" r="1"/>
<circle cx="54.1" cy="73" r=".75"/>
<circle cx="63.7" cy="71.6" r="1.24"/>
<circle cx="63.8" cy="71.6" r=".41"/>
<circle cx="63.8" cy="71.6" r="1.33"/>
<circle cx="70.4" cy="71.6" r="1.24"/>
<circle cx="70.4" cy="71.6" r=".41"/>
<circle cx="70.4" cy="71.6" r="1.33"/>
<circle cx="77.1" cy="71.6" r="1.24"/>
<circle cx="77.1" cy="71.6" r=".41"/>
<circle cx="77.1" cy="71.6" r="1.33"/>
<circle cx="83.8" cy="71.6" r="1.24"/>
<circle cx="83.8" cy="71.6" r=".41"/>
<circle cx="83.8" cy="71.6" r="1.33"/>
<circle cx="96.1" cy="69.8" r="1"/>
<circle cx="96.1" cy="69.8" r=".68"/>
<circle cx="96.1" cy="69.8" r=".59"/>
<circle cx="108.4" cy="71.6" r="1.24"/>
<circle cx="108.4" cy="71.6" r=".41"/>
<circle cx="108.4" cy="71.6" r="1.33"/>
<circle cx="115.1" cy="71.6" r="1.24"/>
<circle cx="115.1" cy="71.6" r=".41"/>
<circle cx="115.1" cy="71.6" r="1.33"/>
<circle cx="121.7" cy="71.6" r="1.24"/>
<circle cx="121.7" cy="71.6" r=".41"/>
<circle cx="121.8" cy="71.6" r="1.33"/>
<circle cx="128.4" cy="71.6" r="1.24"/>
<circle cx="128.4" cy="71.6" r=".41"/>
<circle cx="128.4" cy="71.6" r="1.33"/>
<circle cx="138.1" cy="69.8" r=".59"/>
<circle cx="138.1" cy="69.8" r=".69"/>
<circle cx="138.1" cy="69.8" r="1"/>
<circle cx="138.1" cy="73" r=".74"/>
<circle cx="228.7" cy="62.6" r=".61"/>
<circle cx="228.7" cy="62.6" r=".75"/>
<circle cx="270.7" cy="62.6" r=".75"/>
<circle cx="270.7" cy="62.6" r=".62"/>
<circle cx="312.7" cy="62.6" r=".61"/>
<circle cx="312.7" cy="62.6" r=".75"/>
<circle cx="55.9" cy="85.9" r=".42"/>
<circle cx="55.9" cy="85.9" r=".78"/>
<circle cx="55.9" cy="98.5" r="1.24"/>
<circle cx="55.9" cy="98.4" r="1.33"/>
<circle cx="55.9" cy="98.4" r=".41"/>
<circle cx="55.9" cy="86" r=".52"/>
<circle cx="96.1" cy="85.9" r="1.34"/>
<circle cx="96.1" cy="98.4" r="1.34"/>
<circle cx="96.1" cy="85.9" r=".43"/>
<circle cx="96.1" cy="86" r="1.25"/>
<circle cx="96.1" cy="98.5" r=".42"/>
<circle cx="96.1" cy="98.5" r="1.24"/>
<circle cx="136.2" cy="85.9" r=".78"/>
<circle cx="136.2" cy="98.5" r="1.24"/>
<circle cx="136.2" cy="98.4" r="1.33"/>
<circle cx="136.2" cy="98.4" r=".41"/>
<circle cx="136.3" cy="85.9" r=".43"/>
<circle cx="136.3" cy="86" r=".52"/>
<circle cx="55.9" cy="110.9" r=".41"/>
<circle cx="55.9" cy="111" r=".78"/>
<circle cx="55.9" cy="110.9" r=".52"/>
<circle cx="76.9" cy="113.3" r="1.78"/>
<circle cx="96.1" cy="110.9" r="1.35"/>
<circle cx="96.1" cy="110.9" r=".42"/>
<circle cx="96.1" cy="110.9" r="1.24"/>
<circle cx="136.2" cy="111" r=".78"/>
<circle cx="136.3" cy="110.9" r=".42"/>
<circle cx="136.3" cy="110.9" r=".52"/>
<circle cx="228.7" cy="119.9" r=".61"/>
<circle cx="228.7" cy="119.9" r=".75"/>
<circle cx="270.7" cy="119.9" r=".75"/>
<circle cx="270.7" cy="119.9" r=".62"/>
<circle cx="312.7" cy="119.9" r=".61"/>
<circle cx="312.7" cy="119.9" r=".75"/>
<circle cx="54.1" cy="127.1" r=".69"/>
<circle cx="54.1" cy="127.1" r=".59"/>
<circle cx="54.1" cy="123.9" r=".75"/>
<circle cx="54.1" cy="127.1" r="1"/>
<circle cx="63.7" cy="125.3" r="1.25"/>
<circle cx="63.7" cy="125.3" r=".42"/>
<circle cx="63.8" cy="125.3" r="1.33"/>
<circle cx="70.4" cy="125.3" r="1.25"/>
<circle cx="70.4" cy="125.3" r=".42"/>
<circle cx="70.4" cy="125.3" r="1.33"/>
<circle cx="77.1" cy="125.3" r="1.25"/>
<circle cx="77.1" cy="125.3" r=".42"/>
<circle cx="77.1" cy="125.3" r="1.33"/>
<circle cx="83.7" cy="125.3" r="1.25"/>
<circle cx="83.8" cy="125.3" r=".42"/>
<circle cx="83.8" cy="125.3" r="1.33"/>
<circle cx="96.1" cy="127.1" r=".68"/>
<circle cx="96.1" cy="127.1" r="1"/>
<circle cx="96.1" cy="127.1" r=".59"/>
<circle cx="108.4" cy="125.3" r="1.25"/>
<circle cx="108.4" cy="125.3" r=".42"/>
<circle cx="108.4" cy="125.3" r="1.33"/>
<circle cx="115.1" cy="125.3" r="1.25"/>
<circle cx="115.1" cy="125.3" r=".42"/>
<circle cx="115.1" cy="125.3" r="1.33"/>
<circle cx="121.7" cy="125.3" r="1.25"/>
<circle cx="121.7" cy="125.3" r=".42"/>
<circle cx="121.7" cy="125.3" r="1.33"/>
<circle cx="128.4" cy="125.3" r="1.25"/>
<circle cx="128.4" cy="125.3" r=".42"/>
<circle cx="128.4" cy="125.3" r="1.33"/>
<circle cx="138.1" cy="127.1" r=".69"/>
<circle cx="138.1" cy="127.1" r=".59"/>
<circle cx="138.1" cy="127.1" r="1"/>
<circle cx="138.1" cy="123.9" r=".74"/>
<circle cx="54.1" cy="148.4" r=".58"/>
<circle cx="54.1" cy="151.6" r=".76"/>
<circle cx="96.1" cy="148.4" r=".58"/>
<circle cx="138.1" cy="148.4" r=".58"/>
<circle cx="138.1" cy="151.6" r=".75"/>
<circle cx="68.1" cy="187.4" r="1.78"/>
<circle cx="54.1" cy="205.7" r=".58"/>
<circle cx="54.1" cy="202.5" r=".75"/>
<circle cx="96.1" cy="205.7" r=".58"/>
<circle cx="138.1" cy="205.7" r=".58"/>
<circle cx="138.1" cy="202.5" r=".74"/>
</g>
<g fill="none" stroke="#000" stroke-width=".31" stroke-dasharray="30.5 1.3 1.3 1.3">
<path d="M52.4 69.8h-.1M53.3 73h-.8M54.1 71.4v.2M54.1 68.1v-.2M54.1 73.8v.8M54.1 72.2v-.8M54.9 73h.8M55.8 69.8h.1M62.9 71.6h-.4M63.8 72.4v.4M63.8 70.8v-.5M64.6 71.6h.4"/>
<path d="M69.6 71.6h-.4M70.4 72.4v.4M70.4 70.8v-.5M71.3 71.6h.4M76.3 71.6h-.4M77.1 72.4v.4M77.1 70.8v-.5M77.9 71.6h.5M82.9 71.6h-.4M83.8 72.4v.4M83.8 70.8v-.5M84.6 71.6h.4"/>
<path d="M94.4 69.8h-.1M96.1 71.4v.2M96.1 68.1v-.2M97.8 69.8h.1M107.6 71.6h-.4M108.4 72.4v.4M108.4 70.8v-.5M109.3 71.6h.4M114.3 71.6h-.4M115.1 72.4v.4M115.1 70.8v-.5M115.9 71.6h.5"/>
<path d="M120.9 71.6h-.4M121.8 72.4v.4M121.8 70.8v-.5M122.6 71.6h.4M127.6 71.6h-.4M128.4 72.4v.4M128.4 70.8v-.5M129.3 71.6h.4M136.4 69.8h-.1M137.3 73h-.8M138.1 71.4v.2M138.1 68.1v-.2"/>
<path d="M138.1 73.8v.8M138.1 72.2v-.8M138.9 73h.8M139.8 69.8h.1M227.9 62.6h-.8M228.7 63.4v.8M228.7 61.7v-.7M229.6 62.6h.7M269.9 62.6h-.8M270.7 63.4v.8M270.7 61.7v-.7M271.6 62.6h.7"/>
<path d="M311.9 62.6h-.8M312.7 63.4v.8M312.7 61.7v-.7M313.6 62.6h.7M55.1 85.9h-.8M55.1 98.4h-.4M55.9 86.8v.7M55.9 85.1v-.8M55.9 99.3v.4M55.9 97.6v-.4M56.8 85.9h.8M56.8 98.4h.4"/>
<path d="M95.3 85.9h-.4M95.3 98.4h-.4M96.1 86.8v.4M96.1 85.1v-.4M96.1 99.3v.4M96.1 97.6v-.4M96.9 85.9h.5M96.9 98.4h.5M135.4 85.9h-.7M135.4 98.4h-.4M136.3 86.8v.7M136.3 85.1v-.8"/>
<path d="M136.3 99.3v.4M136.3 97.6v-.4M137.1 85.9h.8M137.1 98.4h.4M55.1 110.9h-.8M55.9 111.8v.7M55.9 110.1v-.8M56.8 110.9h.8M95.3 110.9h-.4M96.1 111.8v.4M96.1 110.1v-.4M96.9 110.9h.5"/>
<path d="M135.4 110.9h-.7M136.3 111.8v.7M136.3 110.1v-.8M137.1 110.9h.8M227.9 119.9h-.8M228.7 119.1v-.8M229.6 119.9h.7M269.9 119.9h-.8M270.7 119.1v-.8M271.6 119.9h.7M311.9 119.9h-.8M312.7 119.1v-.8"/>
<path d="M313.6 119.9h.7M52.4 127.1h-.1M53.3 123.8h-.8M54.1 128.8v.1M54.1 125.4v-.1M54.1 124.7v.7M54.1 123v-.7M54.9 123.8h.8M55.8 127.1h.1M62.9 125.3h-.4M63.8 126.1v.4M63.8 124.4v-.4"/>
<path d="M64.6 125.3h.4M69.6 125.3h-.4M70.4 126.1v.4M70.4 124.4v-.4M71.3 125.3h.4M76.3 125.3h-.4M77.1 126.1v.4M77.1 124.4v-.4M77.9 125.3h.5M82.9 125.3h-.4M83.8 126.1v.4M83.8 124.4v-.4"/>
<path d="M84.6 125.3h.4M94.4 127.1h-.1M96.1 128.8v.1M96.1 125.4v-.1M97.8 127.1h.1M107.6 125.3h-.4M108.4 126.1v.4M108.4 124.4v-.4M109.3 125.3h.4M114.3 125.3h-.4M115.1 126.1v.4M115.1 124.4v-.4"/>
<path d="M115.9 125.3h.5M120.9 125.3h-.4M121.8 126.1v.4M121.8 124.4v-.4M122.6 125.3h.4M127.6 125.3h-.4M128.4 126.1v.4M128.4 124.4v-.4M129.3 125.3h.4M136.4 127.1h-.1M137.3 123.8h-.8M138.1 128.8v.1"/>
<path d="M138.1 125.4v-.1M138.1 124.7v.7M138.1 123v-.7M138.9 123.8h.8M139.8 127.1h.1M228.7 120.7v.8M270.7 120.7v.8M312.7 120.7v.8M53.3 148.4h-.6M53.3 151.6h-.8M54.1 147.5v-.6M54.1 149.2v.6"/>
<path d="M54.1 150.8v-.8M54.1 152.4v.8M54.9 148.4h.6M54.9 151.6h.8M95.3 148.4h-.6M96.1 147.5v-.6M96.1 149.2v.6M96.9 148.4h.6M137.3 148.4h-.6M137.3 151.6h-.8M138.1 147.5v-.6M138.1 149.2v.6"/>
<path d="M138.1 150.8v-.8M138.1 152.4v.8M138.9 148.4h.6M138.9 151.6h.8M53.3 205.7h-.6M53.3 202.4h-.8M54.1 204.9v-.6M54.1 206.5v.6M54.1 201.6v-.7M54.1 203.3v.7M54.9 205.7h.6M54.9 202.4h.8"/>
<path d="M95.3 205.7h-.6M96.1 204.9v-.6M96.1 206.5v.6M96.9 205.7h.6M137.3 205.7h-.6M137.3 202.4h-.8M138.1 204.9v-.6M138.1 206.5v.6M138.1 201.6v-.7M138.1 203.3v.7M138.9 205.7h.6M138.9 202.4h.8"/>
</g>
<path d="M4.8 3h421.2v273.5h-421.2zM4.8 259.5h421.2M101 259.5v17M161.8 259.5v17M215.4 259.5v17M264.9 259.5v17M317 259.5v17M367.6 259.5v17M101 268h163.9" fill="none" stroke="#c0c0c0" stroke-width=".31"/>
<g fill="#000">
<path d="M64.1 125.1l4.8-3.8 .9 1.6zM54.7 202l4.3-4.2 1.1 1.4z"/>
<path d="M51.9 12.4l6-.9v1.8zM134.3 11.5l6 .9-6 .9z"/>
<path d="M53.5 19.7l6-.9v1.8zM132.7 18.8l6 .9-6 .9z"/>
<path d="M54.1 27.6l6-.9v1.8zM132.1 26.7l6 .9-6 .9z"/>
<path d="M57.7 34.5l6 1-6 .8zM128.4 35.5l6-1v1.8zM64.4 42.3l6 .9-6 .9zM121.7 43.2l6-.9v1.8zM71.1 50.7l6 .9-6 .9zM115.1 51.6l6-.9v1.8zM77.8 58.7l5.9 .9-5.9 .9zM108.4 59.6l6-.9v1.8zM55.9 83l6-.9v1.8zM90.1 82.1l6 .9-6 .9z"/>
<path d="M226.6 28.4l6-.9v1.8zM308.9 27.5l6 .9-6 .9z"/>
<path d="M228.7 36.4l6-.9v1.8zM306.7 35.5l6 .9-6 .9z"/>
<path d="M228.7 44.4l6-.9v1.8zM264.7 43.5l6 .9-6 .9z"/>
<path d="M270.7 55l2.5-.3v.7zM270.7 127.5l2.5-.3v.6z"/>
<path d="M393.7 44.8l6 .9-6 .9zM406.4 45.7l6-.9v1.8z"/>
<path d="M399.4 53.3l6 .9-6 .9zM406.4 54.2l6-.9v1.8z"/>
<path d="M186.3 69.2l.8 6h-1.8zM185.3 121.7h1.8l-.8 6z"/>
<path d="M194.8 67.6l.9 6h-1.8zM193.9 123.3h1.8l-.9 6zM177.1 69.8l.8 6h-1.8zM176.1 121.1h1.8l-.8 6zM168.2 71.6l1 6h-1.8zM167.4 119.3h1.8l-1 6zM150.2 67.6l1 6h-1.8zM149.4 79.9h1.8l-1 6zM330 56.6h1.8l-.9 6zM330.9 119.9l.9 6h-1.8z"/>
<path d="M337.7 54.4h1.8l-.9 6zM338.6 122.1l.9 6h-1.8zM315.2 188.6l.9 6h-1.8zM314.3 214.3h1.8l-.9 6z"/>
<path d="M148.8 98.5l.4 2.4h-.6zM43.3 98.5l.3 2.4h-.6z"/>
<path d="M159 85.9l.9 6h-1.8zM158.1 105h1.8l-.9 5.9z"/>
<path d="M138.7 127.5l5.3 2.9-1.1 1.4zM136.6 111.3l4.9 3.7-1.3 1.2z"/>
<path d="M54.1 141.3l6-.9v1.8zM132.1 140.4l6 .9-6 .9z"/>
<path d="M149.4 145.6h1.8l-1 6zM150.2 202.5l1 6h-1.8z"/>
<path d="M26.2 220.1l.9 6h-1.8zM25.3 239.1h1.8l-.9 6zM41 238.1h1.8l-.9 6zM41.9 245.1l.9 6h-1.8z"/>
<path d="M34.2 244.1l.9 6h-1.8zM33.3 236.4h1.8l-.9 6z"/>
</g>
<text font-size="6.2" x="395.8" y="273.3">E</text>
<g font-size="5.6">
<text x="352.8" y="214.9">According to ISO 2768-m</text>
<text x="21.7" y="272.9">GAINTA INDUSTRIES LTD.</text>
</g>
<g font-size="5">
<text x="75.3" y="10.6">265mm</text>
<text x="96.6" y="10.6">10.433in</text>
<text x="68.7" y="17.9">255.68mm</text>
<text x="97.4" y="17.9">10.066in</text>
<text x="76.7" y="25.8">252mm</text>
<text x="98" y="25.8">9.921in</text>
<text x="148.5" y="28.4" transform="rotate(-90 148.5 28.4)">2.165in</text>
<text x="157.2" y="28.4" transform="rotate(-90 157.2 28.4)">2.953in</text>
<text x="166.5" y="27" transform="rotate(-90 166.5 27)">6.339in</text>
<text x="175.3" y="27" transform="rotate(-90 175.3 27)">6.772in</text>
<text x="184.5" y="26.6" transform="rotate(-90 184.5 26.6)">6.917in</text>
<text x="193" y="27" transform="rotate(-90 193 27)">7.283in</text>
<text x="250.4" y="26.6">265mm</text>
<text x="271.7" y="26.6">10.433in</text>
<text x="76.7" y="33.6">194mm</text>
<text x="98" y="33.6">7.638in</text>
<text x="250.2" y="34.5">252mm</text>
<text x="271.5" y="34.5">9.921in</text>
<text x="76.7" y="41.3">154mm</text>
<text x="98" y="41.3">6.063in</text>
<text x="148.5" y="46.8" transform="rotate(-90 148.5 46.8)">55mm</text>
<text x="157.2" y="46.8" transform="rotate(-90 157.2 46.8)">75mm</text>
<text x="250.2" y="42.6">126mm</text>
<text x="271.5" y="42.6">4.961in</text>
<text x="353.8" y="43.9">20mm</text>
<text x="372.2" y="43.9">0.787in</text>
<text x="76.7" y="49.8">114mm</text>
<text x="98" y="49.8">4.488in</text>
<text x="166.5" y="48.3" transform="rotate(-90 166.5 48.3)">161mm</text>
<text x="175.3" y="48.3" transform="rotate(-90 175.3 48.3)">172mm</text>
<text x="193" y="48.3" transform="rotate(-90 193 48.3)">185mm</text>
<text x="356.9" y="52.4">3mm</text>
<text x="372.3" y="52.4">0.118in</text>
<text x="80.4" y="57.8">74mm</text>
<text x="98.7" y="57.8">2.913in</text>
<text x="184.5" y="55.3" transform="rotate(-90 184.5 55.3)">175.68mm</text>
<text x="78.6" y="81.2">120.50mm</text>
<text x="107.3" y="81.2">4.744in</text>
<text x="329.1" y="87.9" transform="rotate(-90 329.1 87.9)">6.772in</text>
<text x="336.8" y="87.9" transform="rotate(-90 336.8 87.9)">7.283in</text>
<text x="80.5" y="113.6" transform="rotate(-30 80.5 113.6)">2.50mm 0.098in</text>
<text x="329.1" y="109.2" transform="rotate(-90 329.1 109.2)">172mm</text>
<text x="336.8" y="109.2" transform="rotate(-90 336.8 109.2)">185mm</text>
<text x="76.8" y="139.4">252mm</text>
<text x="98.1" y="139.4">9.921in</text>
<text x="313.4" y="161.5" transform="rotate(-90 313.4 161.5)">3.740in</text>
<text x="148.5" y="173.5" transform="rotate(-90 148.5 173.5)">6.004in</text>
<text x="313.4" y="179.8" transform="rotate(-90 313.4 179.8)">95mm</text>
<text x="32.4" y="192" transform="rotate(-90 32.4 192)">0.197in</text>
<text x="40.1" y="192" transform="rotate(-90 40.1 192)">0.118in</text>
<text x="71.8" y="187.3" transform="rotate(-36 71.8 187.3)">4.50mm 0.177in</text>
<text x="24.4" y="192.4" transform="rotate(-90 24.4 192.4)">2.953in</text>
<text x="148.5" y="202.2" transform="rotate(-90 148.5 202.2)">152.50mm</text>
<text x="32.4" y="207.3" transform="rotate(-90 32.4 207.3)">5mm</text>
<text x="40.1" y="207.3" transform="rotate(-90 40.1 207.3)">3mm</text>
<text x="24.4" y="210.8" transform="rotate(-90 24.4 210.8)">75mm</text>
</g>
<g font-size="4.9">
<text x="36.7" y="265.4">宣又實業有限公司</text>
<text x="278.7" y="273">G238;G378</text>
</g>
<g font-size="4.4">
<text x="161.2" y="138.2">M3X5 LG,THREADED INSERT(4) PLACES.</text>
<text x="161.2" y="146.3">M4X8 LG,THREADED INSERT(6) PLACES.</text>
<text x="345" y="221.5">Measuring DIM=L</text>
<text x="397.5" y="221.5">Tolerances</text>
<text x="348.3" y="227.9">0.5&lt;L&lt;=3.0mm</text>
<text x="251.4" y="229.7">ASSEMBLY</text>
<text x="347.7" y="233.9">3.0&lt;L&lt;=6.0 mm</text>
<text x="402.1" y="228.1">0.1mm</text>
<text x="402.1" y="233.9">0.1mm</text>
<text x="346.7" y="239.9">6.0&lt;L&lt;=30.0 mm</text>
<text x="402.1" y="239.9">0.2mm</text>
<text x="344.6" y="245.9">30.0&lt;L&lt;=120.0 mm</text>
<text x="402.1" y="245.9">0.3mm</text>
<text x="343.6" y="251.9">120.0&lt;L&lt;=400.0 mm</text>
<text x="402.1" y="251.9">0.5mm</text>
<text x="342.6" y="257.9">400.0&lt;L&lt;=1000.0 mm</text>
<text x="402.1" y="257.9">0.8mm</text>
<text x="102.8" y="265.4">繪圖</text>
<text x="123.8" y="266.4">DRA'D BY</text>
<text x="163" y="265.4">日期</text>
<text x="191.8" y="266.4">DATE</text>
<text x="216.6" y="265.4">材質</text>
<text x="240" y="266.4">MATE.</text>
<text x="266.1" y="265.4">圖名TITLE:</text>
<text x="318" y="265.4">圖號DWG NO:</text>
<text x="368" y="265.4">版次REVISED:</text>
<text x="124.9" y="274.2">JACKY</text>
<text x="174.7" y="274.2">2018/05/02</text>
<text x="229.3" y="274.2">PC/ABS</text>
</g>
<g font-size="3.7">
<text x="273.5" y="53.4">B</text>
<text x="44.4" y="101.8">A</text>
<text x="150" y="101.8">A</text>
<text x="273.5" y="125.9">B</text>
<text x="391.4" y="133">SECTION B-B</text>
<text x="392.6" y="137">SCALE 1 : 3</text>
<text x="83.7" y="252.4">SECTION A-A</text>
<text x="85.6" y="256.4">SCALE 1 : 3</text>
</g>
</svg>
